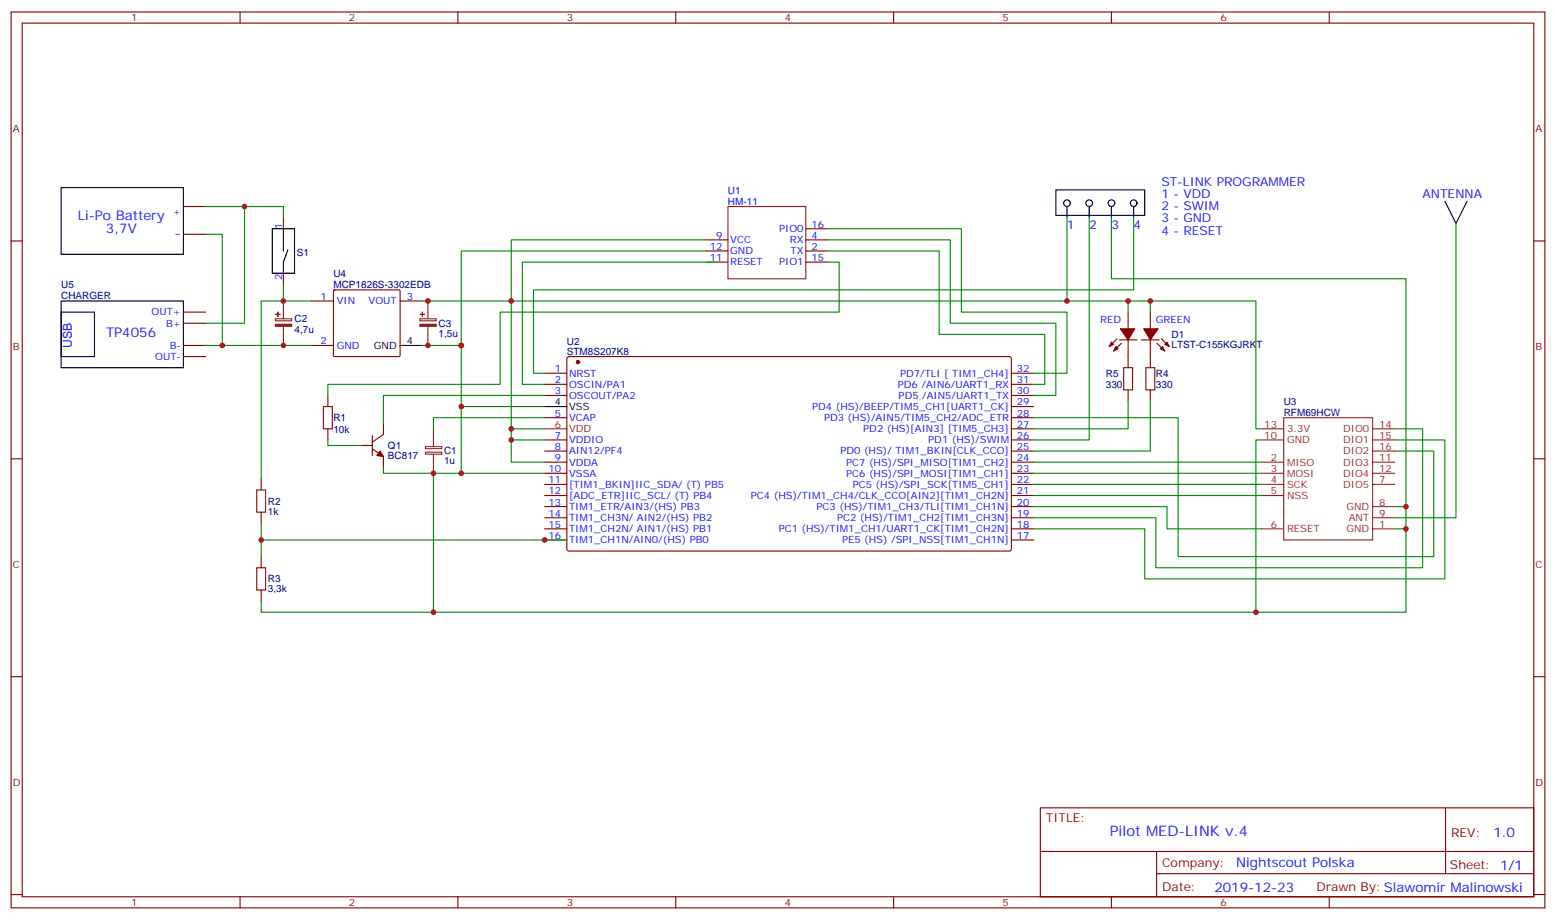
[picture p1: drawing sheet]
<svg xmlns="http://www.w3.org/2000/svg" width="494mm" height="292mm" viewBox="0 0 494 292" stroke-linecap="round" stroke-linejoin="round" font-family="sans-serif">
<g fill="none" stroke="#000" stroke-width=".35">
<path d="M19.4 59.5h38.8v21.2h-38.8zM86.4 72.6h7.1v14.1h-7.1zM90 72.6v7.1M91.4 79.3l-1.4 3.9v3.5M335.1 60.3h28.3v8.1h-28.3zM338.7 65.5v3.6M345.7 65.5v3.6M352.8 65.5v3.6M359.8 65.5v3.6M458.6 63.9l3.5 7 3.6-7M19.4 95.5h38.8v21.2h-38.8zM19.4 99.1h10.6v14.1h-10.6z"/>
<path d="M127 109.6h7.1M172.9 129h7"/>
<circle cx="338.7" cy="64.5" r="1.06"/>
<circle cx="345.7" cy="64.5" r="1.06"/>
<circle cx="352.8" cy="64.5" r="1.06"/>
<circle cx="359.8" cy="64.5" r="1.06"/>
</g>
<path d="M231.1 65.5h24.7v23h-24.7z" fill="none" stroke="#633" stroke-width=".35"/>
<g fill="none" stroke="#870000" stroke-width=".35">
<path d="M3.5 3.8h486.9v284.3h-486.9zM7.1 7.3h479.7v277.3h-479.7zM76.2 3.8v3.5M145.3 3.8v3.5M214.5 3.8v3.5M283.6 3.8v3.5M352.8 3.8v3.5M421.9 3.8v3.5M3.5 76.5h3.6M58.2 74.4h7.1M58.2 65.5h7.1M90 69.1v3.5"/>
<path d="M224 79.7h7.1M224 76.1h7.1M255.8 72.6h7M255.8 79.7h7M255.8 76.1h7M486.8 76.5h3.6M58.2 99.1h7.1M90 86.7v3.5M98.8 95.5h7M105.9 92.2l.3-.2 20.6 .1 .2 .3-.1 20.6-.3 .2-20.6-.1-.2-.3zM127 95.5h7.1M224 83.2h7.1"/>
<path d="M255.8 83.2h7M358.1 99.1v5.3M365.1 99.1v5.3M58.2 113.2h7.1M58.2 109.6h7.1M58.2 102.6h7.1M98.8 109.6h7M172.9 118.5h7M180.2 113.4l.4-.2h140l.4 .7v60.6l-.7 .4-140-.1-.4-.6v-60.3zM321 118.5h7.1M354.5 107.5l-2.4 2.5M355.2 107.9h5.7"/>
<path d="M356 108.9l-2.5 2.5M358.1 107.9v8.8M362.3 107.9h5.6M365.1 107.9v8.8M367.2 108.9l2.5 2.5M368.7 107.5l2.4 2.5M104.1 125.5v3.5M104.1 136.1v3.5M118.2 138.2v6.4M121.7 134.3v3.6l-3.5 2.4M172.9 132.6h7M172.9 122h7"/>
<path d="M172.9 125.5h7M172.9 139.6h7M321 132.6h7.1M321 122h7.1M321 125.5h7.1M321 139.6h7.1M321 136.1h7.1M321 129h7.1M358.1 123.8v3.5M365.1 123.8v3.5M3.5 145.6h3.6M82.9 152v3.5"/>
<path d="M114.7 141.4h3.5M118.2 142.5l3.5 2.4v3.5M172.9 143.2h7M172.9 146.7h7M172.9 150.2h7M172.9 153.7h7M172.9 157.3h7M321 143.2h7.1M321 146.7h7.1M321 150.2h7.1M321 153.7h7.1M321 157.3h7.1"/>
<path d="M486.8 145.6h3.6M82.9 162.6v3.5M82.9 176.7v3.5M172.9 160.8h7M172.9 164.3h7M172.9 167.9h7M172.9 171.4h7M321 160.8h7.1M321 164.3h7.1M321 167.9h7.1M321 171.4h7.1M82.9 187.3v3.5"/>
<path d="M3.5 214.8h3.6M486.8 214.8h3.6M330.2 256.4h156.6v28.2h-156.6zM458.8 256.4v20.9M330.2 270.2h156.5M367.1 277.3h119.6M367.1 270.2v14.2M3.5 283.9h3.6M76.2 284.6v3.5M145.3 284.6v3.5M214.5 284.6v3.5M283.6 284.6v3.5"/>
<path d="M352.8 284.6v3.5M421.9 284.6v3.5M486.8 283.9h3.6"/>
</g>
<path d="M356.7 116.7h2.8v7.1h-2.8zM363.7 116.7h2.8v7.1h-2.8zM102.7 129h2.8v7.1h-2.8zM81.5 155.5h2.8v7.1h-2.8zM81.5 180.2h2.8v7.1h-2.8z" fill="none" stroke="#a10000" stroke-width=".35"/>
<g fill="#870000" stroke="#870000" stroke-width=".35">
<path d="M368.3 110.7l.7-.7 .7 1.4z"/>
<path d="M369.7 109.3l.7-.7 .7 1.4z"/>
<path d="M363 104.4h4.6l-2.5 3.5z"/>
<path d="M354.2 110l.7 .7-1.4 .7z"/>
<path d="M352.8 108.6l.7 .7-1.4 .7z"/>
<path d="M355.6 104.4h4.6l-2.1 3.5z"/>
<path d="M120.6 143.2l1.1 1.7-2.1-.3z"/>
<circle cx="183.4" cy="114.9" r=".53"/>
</g>
<g fill="none" stroke="#8c2424" stroke-width=".35">
<path d="M90 95.5v5.7M135.8 95.5v5.7M87.4 101.2h5.2v.6h-5.2zM90 103.6v6M133.3 101.2h5.2v.6h-5.2zM135.8 103.6v6M137.6 136.1v5.6M400.4 136.1h7.1M400.4 139.6h7.1M407.5 132.6h28.2v38.8h-28.2zM435.7 136.1h7M435.7 139.6h7"/>
<path d="M135 143.5h5.2v.6h-5.2zM135 141.7h5.2v.7h-5.2zM137.6 144.2v6M400.4 146.7h7.1M400.4 150.2h7.1M400.4 153.7h7.1M400.4 157.3h7.1M435.7 143.2h7M435.7 146.7h7M435.7 150.2h7M435.7 153.7h7M400.4 167.9h7.1"/>
<path d="M435.7 167.9h7M435.7 164.3h7M435.7 160.8h7"/>
</g>
<g fill="#8c2424" stroke="#8c2424" stroke-width=".35">
<path d="M133.3 102.9h5.2v.7h-5.2z"/>
<path d="M133.3 99.8h1.5z"/>
<path d="M134.1 99.1v1.4z"/>
<path d="M87.4 102.9h5.2v.7h-5.2z"/>
<path d="M87.5 99.8h1.4z"/>
<path d="M88.2 99.1v1.4z"/>
</g>
<path d="M172.9 136.1h7" fill="none" stroke="#f00" stroke-width=".35"/>
<g fill="none" stroke="#008700" stroke-width=".35">
<path d="M65.3 74.4h5.3v35.2M65.3 65.5h12.3M90 69.1v-3.6h-12.4v37.1h-12.3M224 79.7h-77.6v29.9M224 76.1h-61.7v60M262.8 72.6h42.4v26.5h33.5v19.4h-10.6M262.8 76.1h38.8v26.5h33.5v22.9h-7M262.8 79.7h35.3v26.4h33.5v15.9h-3.5M338.7 69.1v26.4M345.7 69.1v70.5h-17.6M352.8 69.1v19.4h93.5v72.3M359.8 69.1v22.9h-190.5v26.5h3.6"/>
<path d="M462.1 70.8v93.5h-19.4M90 95.5h-7.1v56.5M90 90.2v5.3h8.8M134.1 95.5h264.5v40.6h1.8M227.5 83.2h-61.7v38.8h7.1M262.8 83.2h3.5v15.9h-107.6v22.9h-54.6v3.5M358.1 95.5v3.6M365.1 95.5v3.6M65.3 109.6h33.5M134.1 109.6h12.3v19.4M104.1 139.6v1.8h10.6M162.3 136.1v10.6h10.6"/>
<path d="M162.3 139.6h10.6M162.3 136.1h10.6M172.9 125.5h-51.2v8.8M172.9 129h-26.5v21.2h26.5M172.9 132.6h-35.3v3.5M328.1 132.6h45.8v44.1h81.2v-33.5h-12.4M358.1 127.3v8.8h-30M365.1 127.3v15.9h-37M400.4 139.6h-1.8v54.7M442.7 136.1h8.9v44.1h-84.7v-15.9h-38.8M442.7 139.6h15.9v44.1h-95.2v-15.8h-35.3M121.7 148.4v1.8h15.9v44.1"/>
<path d="M137.6 150.2h8.8M328.1 157.3h72.3M328.1 153.7h72.3M328.1 150.2h72.3M328.1 146.7h72.3M82.9 166.1v10.6M82.9 171.4h97M328.1 160.8h42.3v7.1h30M442.7 160.8h3.6v33.5h-308.7M442.7 167.9h3.6M82.9 190.8v3.5h54.7"/>
</g>
<g fill="#c00">
<circle cx="70.6" cy="109.6" r=".88"/>
<circle cx="77.6" cy="65.5" r=".88"/>
<circle cx="90" cy="109.6" r=".88"/>
<circle cx="338.7" cy="95.5" r=".88"/>
<circle cx="358.1" cy="95.5" r=".88"/>
<circle cx="146.4" cy="129" r=".88"/>
<circle cx="135.8" cy="109.6" r=".88"/>
<circle cx="146.4" cy="109.6" r=".88"/>
<circle cx="446.3" cy="167.9" r=".88"/>
<circle cx="365.1" cy="95.5" r=".88"/>
<circle cx="446.3" cy="160.8" r=".88"/>
<circle cx="90" cy="95.5" r=".88"/>
<circle cx="137.6" cy="194.3" r=".88"/>
<circle cx="162.3" cy="139.6" r=".88"/>
<circle cx="162.3" cy="136.1" r=".88"/>
<circle cx="162.3" cy="95.5" r=".88"/>
<circle cx="135.8" cy="95.5" r=".88"/>
<circle cx="172.9" cy="171.4" r=".88"/>
<circle cx="82.9" cy="171.4" r=".88"/>
<circle cx="398.6" cy="194.3" r=".88"/>
<circle cx="137.6" cy="150.2" r=".88"/>
<circle cx="146.4" cy="150.2" r=".88"/>
</g>
<g font-size="4.6" fill="#00f">
<text x="55.4" y="75.4">-</text>
<text x="352.3" y="265.4">Pilot MED-LINK v.4</text>
</g>
<g font-size="4.2" fill="#00f">
<text x="24.7" y="69.9">Li-Po Battery</text>
<text x="33.6" y="74.1">3,7V</text>
<text x="33.6" y="106.9">TP4056</text>
<text x="474" y="265.7">1.0</text>
<text x="392.4" y="275.2">Nightscout Polska</text>
<text x="385.5" y="283">2019-12-23</text>
</g>
<g font-size="3.9" fill="#00f">
<text x="368.7" y="59">ST-LINK PROGRAMMER</text>
<text x="368.7" y="62.8">1 - VDD</text>
<text x="451.6" y="62.8">ANTENNA</text>
<text x="368.7" y="66.7">2 - SWIM</text>
<text x="368.7" y="70.6">3 - GND</text>
<text x="338.7" y="72.6">1</text>
<text x="345.7" y="72.6">2</text>
<text x="352.8" y="72.6">3</text>
<text x="359.8" y="72.6">4</text>
<text x="368.7" y="74.5">4 - RESET</text>
<text x="22.8" y="110.3" transform="rotate(-90 22.8 110.3)">USB</text>
</g>
<g font-size="3.9" fill="#800">
<text x="332" y="261">TITLE:</text>
<text x="460.6" y="265.7">REV:</text>
<text x="368.9" y="275.2">Company:</text>
<text x="460.2" y="275.8">Sheet: 1/1</text>
<text x="368.9" y="282.9">Date:</text>
<text x="417.9" y="282.9">Drawn By:Slawomir Malinowski</text>
</g>
<g font-size="3.2" fill="#800">
<text x="41.6" y="6.8">1</text>
<text x="110.8" y="6.8">2</text>
<text x="179.9" y="6.8">3</text>
<text x="249.1" y="6.8">4</text>
<text x="318.2" y="6.8">5</text>
<text x="387.3" y="6.8">6</text>
<text x="4.1" y="41.9">A</text>
<text x="487.4" y="41.9">A</text>
<text x="4.1" y="111.1">B</text>
<text x="487.4" y="111.1">B</text>
<text x="4.1" y="180.2">C</text>
<text x="487.4" y="180.2">C</text>
<text x="4.1" y="249.3">D</text>
<text x="487.4" y="249.3">D</text>
<text x="41.6" y="287.6">1</text>
<text x="110.8" y="287.6">2</text>
<text x="179.9" y="287.6">3</text>
<text x="249.1" y="287.6">4</text>
<text x="318.2" y="287.6">5</text>
<text x="387.3" y="287.6">6</text>
</g>
<g font-size="3.2" fill="#00f">
<text x="231.1" y="65">HM-11</text>
<text x="231.1" y="61.5">U1</text>
<text x="54.9" y="68.4">+</text>
<text x="89.6" y="72.6" transform="rotate(-90 89.6 72.6)">1</text>
<text x="227.3" y="75.8">9</text>
<text x="231.8" y="77.2">VCC</text>
<text x="247.3" y="73.7">PIO0</text>
<text x="250.7" y="77.2">RX</text>
<text x="257.5" y="72.2">16</text>
<text x="257.5" y="75.8">4</text>
<text x="225.3" y="82.8">11</text>
<text x="225.3" y="79.3">12</text>
<text x="231.8" y="80.7">GND</text>
<text x="250.9" y="80.7">TX</text>
<text x="257.5" y="82.8">15</text>
<text x="257.5" y="79.3">2</text>
<text x="89.6" y="88.7" transform="rotate(-90 89.6 88.7)">2</text>
<text x="231.8" y="84.2">RESET</text>
<text x="247.3" y="84.2">PIO1</text>
<text x="101.7" y="95.2">1</text>
<text x="129.1" y="95.2">3</text>
<text x="48.1" y="100.1">OUT+</text>
<text x="106.9" y="96.6">VIN</text>
<text x="117" y="96.6">VOUT</text>
<text x="52.7" y="103.6">B+</text>
<text x="349.2" y="102.6">RED</text>
<text x="366.9" y="102.6">GREEN</text>
<text x="53.9" y="110.7">B-</text>
<text x="101.7" y="109.3">2</text>
<text x="106.9" y="110.7">GND</text>
<text x="49.3" y="114.2">OUT-</text>
<text x="176.1" y="118.1">1</text>
<text x="180.6" y="119.5">NRST</text>
<text x="285.7" y="119.5">PD7/TLI [ TIM1_CH4]</text>
<text x="322.8" y="118.1">32</text>
<text x="176.1" y="121.6">2</text>
<text x="176.1" y="125.2">3</text>
<text x="180.6" y="123">OSCIN/PA1</text>
<text x="285" y="123">PD6 /AIN6/UART1_RX</text>
<text x="322.8" y="125.2">30</text>
<text x="322.8" y="121.6">31</text>
<text x="180.6" y="126.6">OSCOUT/PA2</text>
<text x="257.8" y="130.1">PD4 (HS)/BEEP/TIM5_CH1[UART1_CK]</text>
<text x="285.2" y="126.6">PD5 /AIN5/UART1_TX</text>
<text x="322.8" y="128.7">29</text>
<text x="176.1" y="132.2">5</text>
<text x="180.6" y="133.6">VCAP</text>
<text x="261.6" y="133.6">PD3 (HS)/AIN5/TIM5_CH2/ADC_ETR</text>
<text x="274" y="137.2">PD2 (HS)[AIN3] [TIM5_CH3]</text>
<text x="322.8" y="135.7">27</text>
<text x="322.8" y="132.2">28</text>
<text x="176.1" y="142.8">8</text>
<text x="176.1" y="139.3">7</text>
<text x="180.6" y="140.7">VDDIO</text>
<text x="294.6" y="140.7">PD1 (HS)/SWIM</text>
<text x="322.8" y="142.8">25</text>
<text x="322.8" y="139.3">26</text>
<text x="174.1" y="149.9">10</text>
<text x="176.1" y="146.3">9</text>
<text x="180.6" y="144.2">AIN12/PF4</text>
<text x="180.6" y="147.7">VDDA</text>
<text x="266.8" y="144.2">PD0 (HS)/ TIM1_BKIN[CLK_CCO]</text>
<text x="268.6" y="147.7">PC7 (HS)/SPI_MISO[TIM1_CH2]</text>
<text x="322.8" y="149.9">23</text>
<text x="322.8" y="146.3">24</text>
<text x="174.1" y="153.4">11</text>
<text x="180.6" y="151.3">VSSA</text>
<text x="180.6" y="154.8">[TIM1_BKIN]IIC_SDA/ (T) PB5</text>
<text x="268.6" y="151.3">PC6 (HS)/SPI_MOSI[TIM1_CH1]</text>
<text x="270.7" y="154.8">PC5 (HS)/SPI_SCK[TIM5_CH1]</text>
<text x="322.8" y="153.4">22</text>
<text x="174.1" y="156.9">12</text>
<text x="174.1" y="160.4">13</text>
<text x="180.6" y="158.3">[ADC_ETR]IIC_SCL/ (T) PB4</text>
<text x="180.6" y="161.9">TIM1_ETR/AIN3/(HS) PB3</text>
<text x="238.4" y="158.3">PC4 (HS)/TIM1_CH4/CLK_CCO[AIN2][TIM1_CH2N]</text>
<text x="259.2" y="161.9">PC3 (HS)/TIM1_CH3/TLI[TIM1_CH1N]</text>
<text x="322.8" y="160.4">20</text>
<text x="322.8" y="156.9">21</text>
<text x="174.1" y="164">14</text>
<text x="174.1" y="167.5">15</text>
<text x="180.6" y="165.4">TIM1_CH3N/ AIN2/(HS) PB2</text>
<text x="265.7" y="165.4">PC2 (HS)/TIM1_CH2[TIM1_CH3N]</text>
<text x="322.8" y="167.5">18</text>
<text x="322.8" y="164">19</text>
<text x="174.1" y="171">16</text>
<text x="180.6" y="168.9">TIM1_CH2N/ AIN1/(HS) PB1</text>
<text x="180.6" y="172.4">TIM1_CH1N/AIN0/(HS) PB0</text>
<text x="247.2" y="168.9">PC1 (HS)/TIM1_CH1/UART1_CK[TIM1_CH2N]</text>
<text x="267.3" y="172.4">PE5 (HS) /SPI_NSS[TIM1_CH1N]</text>
<text x="322.8" y="171">17</text>
</g>
<g font-size="3.2" fill="#000080">
<text x="94.2" y="81.2">S1</text>
<text x="105.8" y="88">U4</text>
<text x="19.4" y="95">CHARGER</text>
<text x="19.4" y="91.5">U5</text>
<text x="105.8" y="91.5">MCP1826S-3302EDB</text>
<text x="93.5" y="105.6">4,7u</text>
<text x="93.5" y="102.1">C2</text>
<text x="139.2" y="106.9">1,5u</text>
<text x="139.2" y="103.8">C3</text>
<text x="371.8" y="107.2">D1</text>
<text x="179.9" y="112.6">STM8S207K8</text>
<text x="179.9" y="109.5">U2</text>
<text x="371.8" y="110.4">LTST-C155KGJRKT</text>
<text x="351" y="119.7">R5</text>
<text x="366.9" y="119.7">R4</text>
<text x="351" y="123.2">330</text>
<text x="366.9" y="123.2">330</text>
<text x="407.5" y="128.5">U3</text>
<text x="105.8" y="137.3">10k</text>
<text x="105.8" y="133.8">R1</text>
<text x="407.5" y="132.1">RFM69HCW</text>
<text x="123.1" y="142.5">Q1</text>
<text x="123.1" y="145.7">BC817</text>
<text x="140.9" y="147.4">1u</text>
<text x="140.9" y="144.2">C1</text>
<text x="85" y="160.2">R2</text>
<text x="85" y="163.4">1k</text>
<text x="85" y="184.9">R3</text>
<text x="85" y="188">3,3k</text>
</g>
<g font-size="3.2">
<text x="118.7" y="110.7">GND</text>
<text x="129.1" y="109.3">4</text>
<text x="176.1" y="128.7">4</text>
<text x="180.6" y="130.1">VSS</text>
</g>
<g font-size="3.2" fill="#f00">
<text x="176.1" y="135.7">6</text>
<text x="180.6" y="137.2">VDD</text>
</g>
<g font-size="3.2" fill="#8d2323">
<text x="401.3" y="135.7">13</text>
<text x="408.5" y="137.2">3.3V</text>
<text x="426.3" y="137.2">DIO0</text>
<text x="437.8" y="135.7">14</text>
<text x="401.3" y="139.3">10</text>
<text x="408.5" y="140.7">GND</text>
<text x="426.3" y="140.7">DIO1</text>
<text x="437.8" y="139.3">15</text>
<text x="437.8" y="142.8">16</text>
<text x="403.3" y="146.3">2</text>
<text x="403.3" y="149.9">3</text>
<text x="408.5" y="147.7">MISO</text>
<text x="426.3" y="144.2">DIO2</text>
<text x="426.3" y="147.7">DIO3</text>
<text x="437.8" y="146.3">11</text>
<text x="437.8" y="149.9">12</text>
<text x="403.3" y="153.4">4</text>
<text x="408.5" y="154.8">SCK</text>
<text x="408.5" y="151.3">MOSI</text>
<text x="426.3" y="151.3">DIO4</text>
<text x="426.3" y="154.8">DIO5</text>
<text x="437.8" y="153.4">7</text>
<text x="403.3" y="156.9">5</text>
<text x="408.5" y="158.3">NSS</text>
<text x="427.3" y="161.9">GND</text>
<text x="437.8" y="160.4">8</text>
<text x="403.3" y="167.5">6</text>
<text x="428.1" y="165.4">ANT</text>
<text x="437.8" y="167.5">1</text>
<text x="437.8" y="164">9</text>
<text x="408.5" y="168.9">RESET</text>
<text x="427.3" y="168.9">GND</text>
</g>
</svg>
